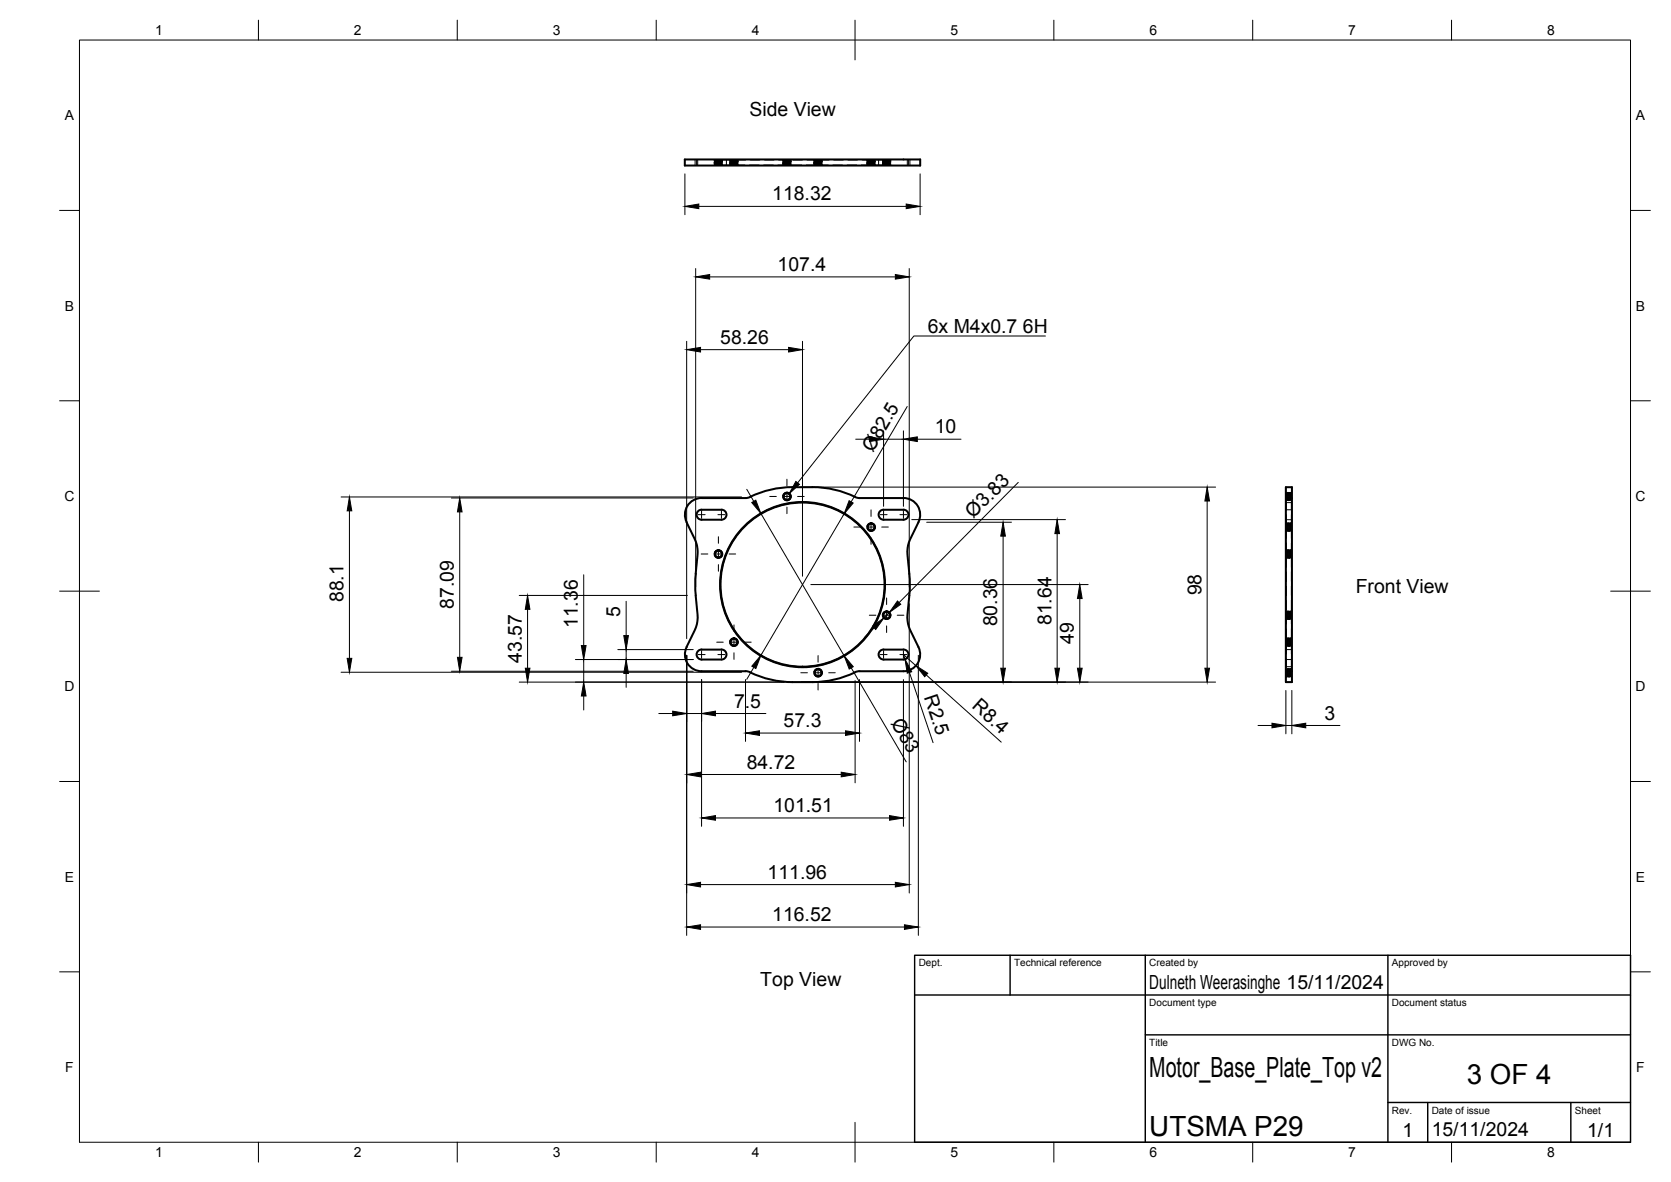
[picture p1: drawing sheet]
<svg xmlns="http://www.w3.org/2000/svg" width="420mm" height="297mm" viewBox="0 0 420 297" stroke-linecap="round" stroke-linejoin="round" font-family="sans-serif">
<!-- layer: Visible -->
<g fill="none" stroke="#000" stroke-width=".51">
<path d="M172.2 40.1h59.2v1.5h-59.2zM172.6 131.3l2.4 4.9 .4 2.4-.6 8.3 .6 9.1-.4 1.6-2.4 5M175.7 128.3l.7-.2h5a1.26 1.26 0 0 1 1.3 1.3 1.26 1.26 0 0 1-1.3 1.2h-5a1.26 1.26 0 0 1-1.2-.9 1.26 1.26 0 0 1 .5-1.4zM199.3 122.4h5M199.3 122.4a27.7 27.7 0 0 0-11.6 2.7l-11.3 .1a4.2 4.2 0 0 0-3.7 6M204.3 122.4a25.5 25.5 0 0 1 11.3 2.7h11.6a4.2 4.2 0 0 1 3.7 6.2l-2.3 4.9-.5 2.4 .7 8.3-.6 7.5v1.6l.4 1.6 2.3 5a4.2 4.2 0 0 1-3.7 6.1h-11.4l-.8 .2M221.2 128.6l.6-.4 .4-.1h5a1.26 1.26 0 0 1 1.2 1.2 1.26 1.26 0 0 1-1.2 1.3h-5a1.26 1.26 0 0 1-1.1-.7 1.26 1.26 0 0 1 .1-1.3zM323.3 122.4h1.5v49h-1.5zM323.3 125.2h1.5M172.7 162.6a4.2 4.2 0 0 0 3.7 6.1h11.3l.9 .2M175.4 163.7l1-.5h5a1.26 1.26 0 0 1 1.3 1.3 1.26 1.26 0 0 1-1.3 1.2h-5a1.26 1.26 0 0 1-1.1-.6 1.26 1.26 0 0 1 .1-1.4zM188.6 168.9a24.5 24.5 0 0 0 10.7 2.5h5a24.5 24.5 0 0 0 10.7-2.5"/>
<path d="M221.4 163.5l.8-.3h5a1.26 1.26 0 0 1 1.2 1.3 1.26 1.26 0 0 1-1.2 1.2h-5a1.26 1.26 0 0 1-1.2-.8 1.26 1.26 0 0 1 .4-1.4zM323.3 168.7h1.5"/>
<circle cx="180.6" cy="139.2" r=".96"/>
<circle cx="180.6" cy="139.2" r=".84"/>
<circle cx="197.9" cy="124.8" r=".96"/>
<circle cx="197.9" cy="124.8" r=".84"/>
<circle cx="219" cy="132.5" r=".96"/>
<circle cx="219" cy="132.5" r=".84"/>
<circle cx="201.8" cy="146.9" r="20.6"/>
<circle cx="201.8" cy="146.9" r="20.7"/>
<circle cx="222.9" cy="154.6" r=".96"/>
<circle cx="222.9" cy="154.6" r=".84"/>
<circle cx="184.5" cy="161.4" r=".96"/>
<circle cx="184.5" cy="161.4" r=".84"/>
<circle cx="205.7" cy="169.1" r=".96"/>
<circle cx="205.7" cy="169.1" r=".84"/>
</g>
<!-- layer: Hidden -->
<g fill="none" stroke="#000" stroke-width=".25">
<path d="M174.8 40.1v1.5M175.2 40.1v1.5M175.4 40.1v1.5M179.6 40.4h.1M179.6 40.4l.2 .2-.2 .2 .2 .1M179.6 41.1h.1M179.6 41.1l.2 .2M179.7 40.1l.1 .1M179.8 40.2h.6M179.8 40.9l-.2 .2M179.8 40.2l-.2 .2M179.8 41.5l-.1 .1"/>
<path d="M179.9 40.5l1.6 .2-.7 .1M179.9 40.4h-.3l2.1 .2-2.1-.2h.4M179.9 40.2l1.6 .2h-.5M180 40.9l1.5 .2h-1.9l1.4-.1M180.2 41.3l1.3 .1-.3 .1M180.4 40.2h.7M180.4 40.2l-.6 .1 1 .1M180.4 40.7l-.8 .1 1.5 .1M180.5 40.7l-.9 .1 1.5 .1M180.8 40.9l-1 .1 1.4 .1M181 40.5l-1.2 .1 1.2 .2M181 40.1l.1 .1"/>
<path d="M181.1 41l-1.5 .1 .9 .1-.6 .2 1.3 .1M181.1 41.5h2.4M181.1 40.2h2.6M181.1 40.2l-.1 1.4M181.4 40.2l.3 .1h-.6M181.5 41.3l-1.9 .2 .2-.2M181.6 40.1l-.1 .1M181.6 41.3l-2 .2h1.5M181.6 40.2l-.5 .1M181.7 40.2h.1M181.7 40.3l-.2 .1 .2 .2-.2 .2 .2 .1M181.7 40.9h.1"/>
<path d="M181.7 41.3h.1M181.7 41l-.2 .1 .2 .2M181.7 41.3l-.2 .1 .1 .2M182.6 40.1v1.5M183.5 40.4h.1M183.5 40.4l.2 .1-.2 .3 .2 .1M183.5 41.1h.1M183.5 41.1l.2 .2M183.6 40.1l.1 .1M183.7 40.2h.6M183.7 41.3l-.2 .2M183.7 40.9l-.2 .2"/>
<path d="M183.7 40.2l-.2 .2M183.7 41.5l-.1 .1M183.8 40.5l1.6 .2-.7 .1M183.8 40.2l1.6 .2h-.4M183.8 40.4h-.3l2 .2M183.9 40.9l1.5 .2h-1.9l1.4-.1M183.9 40.4h-.4l2 .2M184.1 41.3l1.3 .2M184.3 40.2h1.2M184.3 40.2l-.6 .1 1 .1M184.3 40.7l-.8 .1 1.5 .1M184.4 40.7l-.9 .1 1.5 .1"/>
<path d="M184.5 41.3h-.8l1.4 .2h-1.5l1.9-.2M184.7 40.9l-1 .1 1.4 .1M184.9 40.5l-1.2 .1 1.2 .2M185 41l-1.5 .1 .9 .1M185.3 40.2h.3l-.5 .1M185.4 41.5h1.9M185.4 41.5l.1 .1M185.5 41.3l-2 .2M185.5 40.1l-.1 .1M185.5 40.2l-.5 .1M185.5 40.2h2M185.5 40.2h.1"/>
<path d="M185.6 40.3l-.2 .1 .2 .2M185.6 40.9h.1M185.6 41.3h.1M185.6 40.6l-.2 .1 .2 .2M185.6 41l-.2 .1 .2 .2M185.6 41.3l-.2 .2M188.5 41.5h2.4M188.7 40.2h2.3M192 41.5h2.4M192.2 40.2h2.4M195.6 41.5h2.4M195.8 40.2h2.4"/>
<path d="M196.8 40.4h.1M196.8 40.4l.2 .1-.2 .3 .2 .1M196.8 41.1h.1M196.8 41.1l.2 .2M196.9 40.1l.1 .2-.2 .1M197 41.3l-.2 .2M197 40.9l-.2 .2M197 41.5l-.1 .1M197.1 40.5l1.6 .2-.6 .1M197.1 40.2l1.6 .2h-.4M197.1 40.4h-.3l2.1 .2M197.2 40.9l1.5 .2h-1.9l1.4-.1"/>
<path d="M197.2 40.4h-.4l2.1 .2M197.7 40.2l-.7 .1 1 .1M197.7 40.7l-.9 .1 1.6 .1M197.8 40.7l-1 .1 1.5 .1M197.8 41.3h-.8l1.7 .1-1.3-.1M198 40.9l-1 .1 1.4 .1M198.2 40.5l-1.2 .1 1.2 .2M198.3 41l-1.5 .1 .9 .1M198.6 40.2h.3l-.5 .1M198.8 41.3l-1.9 .2M198.8 40.1l-.1 .1M198.9 41.3l-2 .2"/>
<path d="M198.9 40.2l-.6 .1M198.9 40.2h.1M198.9 40.3l-.2 .2 .2 .1M198.9 40.9h.1M198.9 41.3h.1M198.9 40.6l-.2 .2 .2 .1M198.9 41l-.2 .2 .2 .1M198.9 41.3l-.2 .1 .1 .2M199.2 41.5h2.4M199.4 40.2h2.4M202.8 41.5h1.9M202.9 40.2h2"/>
<path d="M204.7 40.4h.1M204.7 40.4l.2 .2-.2 .2 .2 .1M204.7 41.1h.1M204.7 41.1l.2 .2M204.7 40.1l.2 .1M204.9 40.2h.6M204.9 40.9l-.2 .2M204.9 40.2l-.2 .2M204.9 41.5l-.2 .1M204.9 41.3l-.2 .2M204.9 40.5l1.6 .2-.6 .1M204.9 40.4h-.2l2 .2"/>
<path d="M204.9 40.2l1.6 .2h-.4M205 40.4h-.3l2 .2M205 40.9l1.5 .2h-1.8l1.4-.1M205.2 41.3l1.3 .2M205.5 40.2h1.2M205.5 40.2l-.6 .1 .9 .1M205.5 40.7l-.8 .1 1.5 .1M205.6 40.7l-.9 .1 1.4 .1M205.6 41.3h-.7l1.3 .2h-1.5M205.8 40.9l-.9 .1 1.3 .1M206 40.5l-1.1 .1 1.1 .2M206.1 41l-1.4 .1 .9 .1"/>
<path d="M206.5 40.2l.2 .1h-.5M206.5 41.5h1.8M206.5 41.5l.2 .1M206.6 41.3l-1.9 .2M206.7 40.1l-.2 .1M206.7 41.3l-2 .2M206.7 40.2l-.6 .1M206.7 40.2h1.7M206.7 40.2h.1M206.7 40.3l-.2 .1 .2 .2M206.7 40.9h.1M206.7 41.3h.1"/>
<path d="M206.7 40.6l-.2 .1 .2 .2M206.7 41l-.2 .1 .2 .2M206.7 41.3l-.2 .2M209.4 41.5h2.4M209.6 40.2h2.4M213 41.5h2.4M213.2 40.2h2.4M216.6 41.5h2.4M216.8 40.2h2.4M218 40.4h.1M218 40.4l.2 .1-.2 .3 .2 .1M218 41.1h.1"/>
<path d="M218 41.1l.2 .2M218.1 40.1l.1 .2-.2 .1M218.2 41.3l-.2 .2M218.2 40.9l-.2 .2M218.2 41.5l-.1 .1M218.2 40.5l1.7 .2-.7 .1M218.3 40.4h-.3l2 .2-2-.2h.4M218.3 40.2l1.6 .2h-.5M218.4 40.9l1.5 .1-.9 .2M218.8 40.2l-.6 .1 1 .1M218.8 40.7l-.8 .1 1.5 .1M218.9 40.7l-.9 .1 1.5 .1"/>
<path d="M218.9 41.3h-.7l1.7 .1-1.3-.1M219.2 40.9l-1 .1 1.4 .1M219.4 40.5l-1.2 .1 1.2 .2M219.4 41l-1.4 .1 1 .1M219.5 41l-1.5 .1 .9 .1M219.8 40.2h.2l-.5 .1M219.9 41.3l-1.9 .2 2-.2M220 40.1l-.1 .1M220 40.2l-.5 .1M220 40.3l-.1 .1 .1 .2-.1 .2 .1 .1M220 40.9h.1M220 41.3h.1"/>
<path d="M220 41l-.1 .1 .1 .2M220 41.3l-.1 .1 .1 .2M220.2 41.5h1.7M220.4 40.2h1.7M220.9 40.1v1.5M221.9 40.4h.1M221.9 40.4l.2 .1-.2 .3 .2 .1M221.9 41.1h.1M221.9 41.1l.2 .2M222 40.1l.1 .1M222.1 40.2h.6M222.1 41.3l-.2 .2"/>
<path d="M222.1 40.9l-.2 .2M222.1 40.2l-.2 .2M222.1 41.5l-.1 .1M222.1 40.5l1.7 .2-.7 .1M222.2 40.2l1.6 .2h-.5M222.2 40.4h-.3l2.1 .2-2.1-.2h.4M222.2 40.9l1.6 .2h-1.9l1.4-.1M222.5 41.3l1.3 .2M222.5 40.1l-.1 .1 .1 1.4M222.7 40.2h1.2M222.7 40.2l-.6 .1 1 .1M222.7 40.7l-.8 .1 1.5 .1"/>
<path d="M222.8 40.7l-.9 .1 1.5 .1M222.9 41.3h-.8l1.4 .2h-1.6l2-.2M223.1 40.9l-1 .1 1.4 .1M223.3 40.5l-1.2 .1 1.2 .2M223.4 41l-1.5 .1 .9 .1M223.7 40.2h.3l-.5 .1M223.8 41.5l.1 .1M223.9 41.3l-2 .2M223.9 40.1l-.1 .1M223.9 40.2l-.5 .1M223.9 40.2h.1M224 40.3l-.2 .2 .2 .1-.2 .1 .2 .2"/>
<path d="M224 40.9h.1M224 41.3h.1M224 41l-.2 .2 .2 .1M224 41.3l-.2 .2M228.1 40.1v1.5M228.4 40.1v1.5M228.8 40.1v1.5M179.6 139.5l.3 .4 .5 .2 .8-.2M179.9 138.9l.3-.5 .5-.1a.92 .92 0 0 1 1 .8l-.2 .6-.3 .3h-.8M181.2 138.6l-.4-.2h-.5l-.7 .6M181.4 138.6a1.02 1.02 0 0 0-1.1-.4 1.02 1.02 0 0 0-.7 .9M181.6 139.1a1.01 1.01 0 0 1-.4 1 1.01 1.01 0 0 1-1.1 0"/>
<path d="M196.9 125l.7 .7 .8-.3M197.1 124.4l.3-.4 .6-.2a.88 .88 0 0 1 .9 1l-.4 .7-.8 .1M198.4 124.1l-.4-.2h-.5l-.6 .6M198.6 124.1a1.03 1.03 0 0 0-1-.3 1.03 1.03 0 0 0-.8 .8M198.9 124.6a1.02 1.02 0 0 1-.4 1 1.02 1.02 0 0 1-1.1 .1M218 132.7l.7 .6 .4 .1 .5-.3M218.3 132.1l.3-.4 .5-.2a.89 .89 0 0 1 .9 1l-.4 .7-.8 .1M219.6 131.8l-.5-.2h-.4l-.7 .6M219.8 131.8a1.02 1.02 0 0 0-1.1-.3 1.02 1.02 0 0 0-.7 .8M220 132.3a1.03 1.03 0 0 1-.4 1 1.03 1.03 0 0 1-1.1 .1M323.3 126.2l1.4 .1M323.3 130.6h1.5"/>
<path d="M323.3 128.1h1.5M323.4 125v-.5l.2 1.3v-.7M323.4 124.1l.1-.2 .2 1.6M323.4 125l.1 .8M323.4 139.5v-.5l.2 1.3v-.7M323.4 138.3v.7M323.4 138.6l.1-.2 .2 1.6M323.4 139.5v.6M323.4 132.2l.2 1.3v-.7M323.4 131.8l.1-.2 .2 1.6M323.4 126.3v1.9M323.4 129.3v2.4"/>
<path d="M323.4 132.9v2.4M323.4 136.5v1.8M323.4 138.3l.1 .1M323.4 131.6h.1M323.4 133.4l.1 .1M323.4 133.3l-.1 .1M323.4 125.6l-.1 .1M323.5 123.9l-.1 .6M323.5 125.8h.1M323.5 133.5h.1M323.6 125.8l.1-.2 .2 .2 .2-.2 .1 .2M323.6 133.5l.1-.2 .2 .2 .2-.2 .1 .2"/>
<path d="M323.6 124.6l-.1 1.2-.1-.8M323.6 124.1v-.2l-.2 1.5M323.6 139.1l-.1 1.2-.1-.8M323.6 138.5v-.1l-.2 1.5M323.6 132.3l-.1 1.2-.1-.8M323.6 131.7l-.2 1.4M323.7 123.9v-.2l.2 2.1v-.1M323.7 138.4v-.2l.2 2.1v-.2M323.7 131.6v-.1l.2 2v-.1M323.7 123.7h.1M323.7 123.7l-.1 .2-.3-.1M323.7 138.2h.1"/>
<path d="M323.7 138.2l-.1 .2-.3-.1M323.7 131.4h.1M323.7 131.5l-.1 .1-.3-.1M323.7 124.1l.2 1.7 .1-.7M323.7 138.5l.2 1.8 .1-.7M323.7 131.8l.2 1.7 .1-.7M323.7 123.7l.1 .2 .3-.2 .1 .2M323.7 138.2l.2 .2 .2-.2 .1 .2M323.7 131.5l.2 .1 .2-.2 .1 .2M323.8 124.3v-.4l.2 1.7 .1-.3M323.8 138.8v-.4l.2 1.7 .1-.4M323.8 132v-.4l.2 1.7 .1-.3"/>
<path d="M324 124.3l-.1-.4-.1 1.7-.1-.3M324 138.7l-.1-.3-.1 1.7-.1-.4M324 132l-.1-.4-.1 1.7-.1-.4M324 124l.1-.3 .2 2M324 124.5l.1-.8 .1 1.7M324 138.4l.1-.2 .2 2M324 138.9l.1-.7 .1 1.6M324 131.6l.1-.1 .2 1.9M324 132.2l.1-.8 .1 1.7M324.2 124.1v-.2l.2 1.7v-.5M324.2 138.6v-.2l.2 1.7v-.6M324.2 131.8v-.2l.2 1.7v-.5"/>
<path d="M324.2 125.8h.1M324.2 133.5h.1M324.3 125.8l.1-.2 .2 .2M324.3 133.5l.1-.2 .2 .2M324.3 124.5l.1-.8 .1 1.7M324.3 139l.1-.8 .1 1.6M324.4 124.5l-.1-.6-.2 1.7v-.1M324.4 138.9l-.1-.5-.2 1.7v-.2M324.4 123.7h.1M324.4 123.7l-.2 .2M324.4 138.2h.1M324.4 138.2l-.2 .2"/>
<path d="M324.4 131.4h.1M324.4 131.5l-.2 .1M324.4 123.7l.1 .2M324.4 138.2l.1 .2M324.4 131.5l.3 .1M324.5 124.8l-.1-1.1-.1 1.3M324.5 139.3l-.1-1.1-.1 1.3M324.5 133l-.1-1.6-.3 1.9v-.1M324.5 132.5l-.1-1-.1 1.2M324.5 138.4h.2M324.5 123.9h.2M324.6 124l.1 1.6"/>
<path d="M324.6 138.4l.1 1.6M324.6 131.7l.2 1.7M324.6 133.5h.1M324.6 123.9l.1-.1v.6M324.7 125.6l-.1 .2M324.7 124.1v1M324.7 124.6v1M324.7 124.4l-.1-.5-.1 1.6M324.7 138.3v.6M324.7 138.6v.9M324.7 139.1v.9M324.7 138.9l-.1-.5-.1 1.6"/>
<path d="M324.7 131.8v1M324.7 132.3v1M324.7 132.1l-.1-.5-.1 1.6M324.7 138.9v1.1M324.7 124.4v1.2M324.7 136.5v1.8M324.7 132.9v2.4M324.7 129.3v2.4M324.7 126.3v1.8M324.7 138.3l-.1 .1M324.7 133.3l-.1 .2M324.7 131.5l-.1 .1"/>
<path d="M324.7 125.6l.1 .1M324.8 131.5l-.1 .1M324.8 138.3l-.1 .1M324.8 123.8l-.1 .1M324.8 126.2l-.1 .1M221.9 154.9l.7 .6h.5l.4-.3M222.2 154.3l.3-.5 .5-.1a.88 .88 0 0 1 .9 1.2l-.5 .5h-.7M223.5 154l-.8-.3-.8 .7M223.7 154a1.02 1.02 0 0 0-1.1-.4 1.02 1.02 0 0 0-.7 .9M223.9 154.4a1.03 1.03 0 0 1-.4 1.1 1.03 1.03 0 0 1-1.1 0M323.4 154.4l.2 1.2v-.7M323.4 154l.1-.2 .2 1.5"/>
<path d="M323.4 140.1v2.5M323.4 143.8v2.3M323.4 147.3v2.4M323.4 150.9v2.4M323.4 154.5v2.4M323.4 158v2.5M323.4 140.1l.1 .2M323.4 153.7l.1 .1M323.4 155.5l.1 .1M323.4 155.5l-.1 .1M323.4 140.1l-.1 .1M323.5 140.3h.1"/>
<path d="M323.5 155.6h.1M323.6 140.3l.1-.2 .2 .2 .2-.2 .1 .2M323.6 155.6l.2-.2 .1 .2 .1-.2 .2 .2M323.6 154.4l-.1 1.2-.1-.7M323.6 153.9v-.1l-.2 1.4M323.7 153.8v-.2l.2 2v-.1M323.7 153.6h.1M323.7 153.6l-.1 .2-.3-.1M323.7 153.9l.2 1.7 .1-.6M323.7 153.6l.1 .2 .3-.2 .1 .2M323.8 154.2v-.4l.2 1.7 .1-.4M324 154.1l-.1-.3-.1 1.7-.1-.4"/>
<path d="M324 153.8l.1-.2 .2 1.9M324 154.3l.1-.7 .1 1.6M324.2 154v-.2l.2 1.7v-.6M324.2 140.3h.1M324.2 155.6h.1M324.3 140.3l.1-.2 .2 .2M324.3 155.6l.1-.2 .2 .2M324.3 154.4l.1-.8 .1 1.6M324.4 154.3l-.1-.5-.2 1.7v-.2M324.4 153.6h.1M324.4 153.6l-.2 .2M324.4 153.6l.3 .2"/>
<path d="M324.5 154.7l-.1-1.1-.1 1.3M324.6 153.8l.1 1.6M324.7 155.4v-1v2.4M324.7 140v.1M324.7 154v.9M324.7 154.3l-.1-.5-.1 1.6M324.7 158v2.4M324.7 150.9v2.3M324.7 147.3v2.4M324.7 143.7v2.4M324.7 140.1v2.4M324.7 140.1l-.1 .2"/>
<path d="M324.7 153.7l-.1 .1M324.7 140.1l.1 .1M324.8 155.6l-.1-.1-.1 .1M324.8 153.7l-.1 .1M183.6 161.7l.6 .5 .4 .1 .5-.3M183.8 161l.3-.4 .5-.2a.88 .88 0 0 1 .9 1.1l-.5 .7h-.7M185.1 160.7l-.5-.2h-.5l-.5 .6M185.3 160.7a1.04 1.04 0 0 0-1.1-.3 1.04 1.04 0 0 0-.7 .9M185.5 161.2a1.03 1.03 0 0 1-.4 1 1.03 1.03 0 0 1-1.1 .1M204.7 169.3l.7 .7h.4l.4-.3M204.9 168.7l.4-.5 .5-.1a.87 .87 0 0 1 .9 1.2l-.5 .5-.7 .1M206.2 168.4l-.8-.2-.5 .3-.2 .3"/>
<path d="M206.5 168.4a1.01 1.01 0 0 0-1.1-.3 1.01 1.01 0 0 0-.7 .8M206.7 168.9a1.01 1.01 0 0 1-.4 1 1.01 1.01 0 0 1-1.1 .1M323.3 165.7h1.5M323.3 163.2h1.5M323.4 161.7v-.6l.2 1.3v-.7M323.4 160.5v.6M323.4 160.7l.1-.1 .2 1.5M323.4 161.7v.6M323.4 169.3v-.5l.2 1.3v-.7M323.4 168.4l.1-.2 .2 1.6M323.4 169.3l.1 .8M323.4 162.3v2"/>
<path d="M323.4 165.5v2M323.4 160.5l.1 .1M323.4 162.3l.2 .1 .2-.2 .1 .2M323.4 169.9l-.1 .1M323.4 162.2l-.1 .1M323.4 167.5l-.1 .2M323.4 167.5h1.3M323.5 168.2l-.1 .6M323.5 162.4h.1M323.5 170.1h.1M323.6 170.1l.1-.2 .2 .2 .2-.2 .1 .2M323.6 161.2l-.1 1.2-.1-.7"/>
<path d="M323.6 160.7l-.2 1.3M323.6 168.9l-.1 1.2-.1-.8M323.6 168.4v-.2l-.2 1.5M323.7 160.5v-.1l.2 2v-.1M323.7 168.2v-.2l.2 2.1v-.1M323.7 160.3h.1M323.7 160.4l-.1 .2-.3-.2M323.7 168h.1M323.7 168l-.1 .2-.3-.1M323.7 160.7l.2 1.7 .1-.7M323.7 168.4l.2 1.7 .1-.7M323.7 160.4l.2 .2 .2-.3 .1 .3"/>
<path d="M323.7 168l.1 .2 .3-.2 .1 .2M323.8 160.9v-.3l.2 1.6 .1-.3M323.8 168.6v-.4l.2 1.7 .1-.3M323.9 162.4h.1M323.9 162.4l.1-.2 .2 .2M324 160.9l-.1-.3-.1 1.6-.1-.4M324 168.6l-.1-.4-.1 1.7-.1-.3M324 160.6l.1-.2 .2 1.9M324 161.1l.1-.8 .1 1.7M324 168.3l.1-.3 .2 2M324 168.8l.1-.8 .1 1.7M324.2 160.7v-.1l.2 1.6v-.5"/>
<path d="M324.2 168.4v-.2l.2 1.7v-.5M324.2 162.4h.1M324.2 170.1h.1M324.3 162.4l.1-.2 .2 .2M324.3 170.1l.1-.2 .2 .2M324.4 160.3h.1M324.4 160.4l-.2 .2M324.4 168h.1M324.4 168l-.2 .2M324.4 160.4l.3 .2M324.4 168l.3 .2M324.5 162l-.1-1.7-.3 1.9v-.1"/>
<path d="M324.5 161.4l-.1-1-.1 1.2M324.5 169.7l-.1-1.7-.3 1.9v-.1M324.5 169.1l-.1-1.1-.1 1.3M324.6 160.6l.1 1.6M324.6 168.3l.1 1.6M324.6 162.4h.1M324.6 168.2l.1-.1v.6M324.7 160.4v.6M324.7 162.2h.1M324.7 160.7v1M324.7 161.2v1M324.7 161l-.1-.4-.1 1.5"/>
<path d="M324.7 169.9h.1M324.7 168.4v1M324.7 168.9v1M324.7 168.7l-.1-.5-.1 1.6M324.7 168.7v1.2M324.7 161v1.2M324.7 165.5v2M324.7 162.2v2.1M324.7 169.9l-.1 .2M324.7 162.2l-.1 .2M324.7 160.4l-.1 .2M324.7 169.9l.1 .1"/>
<path d="M324.7 162.2l.1 .1M324.7 167.5l.1 .2M324.8 168.1l-.1 .1M324.8 160.4l-.1 .2"/>
</g>
<!-- layer: BORDER -->
<g fill="none" stroke="#000" stroke-width=".25">
<path d="M20 10.1h390v276.9h-390zM65 5.1v5M115 5.1v5M165 5.1v5M215 5.1v10M265 5.1v5M315 5.1v5M365 5.1v5M15 52.9h5M410 52.9h5M15 100.7h5M410 100.7h5"/>
<path d="M15 148.6h10M405 148.6h10M15 196.4h5M410 196.4h5M15 244.2h5M410 244.2h5M65 287v5M115 287v5M165 287v5M215 282.1v9.9M265 287v5M315 287v5"/>
<path d="M365 287v5"/>
</g>
<!-- layer: TITLEBLOCK -->
<path d="M230 240.1h180v46.9h-180zM230 250h180M254 240.1v9.9M288 240.1v46.9M349 240.1v46.9M288 260.1h122M349 277.1h61M359 277.1v9.9M395 277.1v9.9" fill="none" stroke="#000" stroke-width=".36"/>
<!-- layer: FD_Dimensions -->
<g fill="none" stroke="#000" stroke-width=".25">
<path d="M172.2 43.7v10.3M175.7 51.9h52.2M231.4 43.7v10.3M174.9 67.5v80M178.4 69.6h46.7M228.6 67.5v80M172.7 85.8v74.7M176.1 87.9h22.2M201.8 85.8v59M215.2 110.4h3.5M222.2 108.3v18.9M222.2 110.4h5"/>
<path d="M227.2 108.3v18.9M228.1 102.2l-14.1 23.9M230.7 110.4h10.9M85.8 124.9h100.7M87.9 128.4v37M113.5 125.1h60.8M115.6 128.6v36.6M187.8 123l1.7 3M191.3 129l21 35.8M201.4 122.4h104.2M212.2 129.1l-20.9 35.6M229.3 130.6h38.6"/>
<path d="M233 131.2h21.3M252.2 134.7v33.2M256 121.2l-29.9 30.3M265.8 134.1v33.8M303.5 125.9v42M130.6 149.6h42.2M132.7 153.1v14.8M146.8 144.4v17.8M157.4 151.1v8.6M203.9 146.9h69.7M219.8 157.8l-2.5 2.5M223.6 153.9l-1.4 1.4"/>
<path d="M228.6 151.7v72.7M271.5 150.4v17.5M85.8 168.9h100.7M113.5 168.7h60.8M130.6 171.4h66.6M144.7 165.7h29.6M146.8 165.7v5.7M146.8 174.9v3.5M155.3 163.2h19M157.4 163.2v2.5M157.4 169.2v3.5M165.7 179.3h3.4"/>
<path d="M172.7 164.7v70.4M172.7 179.3h3.7M176.4 170.8v36.9M179.9 179.3h12.7M187.5 170.8v15.5M189.5 167.7l-1.7 3M201.4 171.4h104.2M214 167.8l13.9 23.7M215 171v25.7M216.1 170.8v15.5M227.2 170.8v36.9M227.6 165.7l-.4-1.2 3.1 2.8"/>
<path d="M228.7 169l5.9 17.6M230.9 164.7v70.4M232.9 169.6l18.9 16.9M323.3 173.5v10.9M324.8 173.5v10.9M176.1 194.6h35.4M191 184.2h21.6M316.3 182.3h3.5M323.3 182.3h1.5M328.3 182.3h8.6M179.9 205.6h43.8M176.1 233h51.3"/>
<path d="M176.1 222.3h49"/>
</g>
<g fill="#000" stroke="#000" stroke-width=".25">
<path d="M172.2 51.9l3.5-.6v1.1zM227.9 51.3l3.5 .6-3.5 .5zM174.9 69.6l3.5-.6v1.2zM225.1 69l3.5 .6-3.5 .6zM172.7 87.9l3.4-.6v1.2zM198.3 87.3l3.5 .6-3.5 .6zM218.7 109.8l3.5 .6-3.5 .6zM227.2 110.4l3.5-.6v1.2zM87.9 124.9l.6 3.5h-1.2zM115.6 125.1l.6 3.5h-1.2zM189 126.3l1-.6 1.3 3.3zM213.5 125.8l1 .6-2.3 2.7z"/>
<path d="M252.2 131.2l.6 3.5h-1.2zM265.8 130.6l.6 3.5h-1.2zM303.5 122.4l.6 3.5h-1.1zM132.7 149.6l.5 3.5h-1.1zM156.8 159.7h1.2l-.6 3.5zM219.4 157.4l2.8-2.1-2 2.9zM225.7 151l.8 .9-2.9 2zM271.5 146.9l.6 3.5h-1.2zM87.3 165.4h1.2l-.6 3.5zM115 165.2h1.2l-.6 3.5zM132.1 167.9h1.1l-.5 3.5zM146.8 171.4l.6 3.5h-1.2z"/>
<path d="M146.2 162.2h1.2l-.6 3.5zM157.4 165.7l.6 3.5h-1.2zM169.1 178.7l3.6 .6-3.6 .6zM176.4 179.3l3.5-.6v1.2zM191.3 164.7l-1.2 3.3-1.1-.6zM212.3 164.8l2.2 2.7-1 .6zM227.6 165.7l1.6 3.1-1.1 .4zM230.3 167.3l3 1.9-.8 .9zM251.6 167.9h1.2l-.6 3.5zM265.2 167.9h1.2l-.6 3.5zM270.9 167.9h1.2l-.6 3.5zM303 167.9h1.1l-.6 3.5z"/>
<path d="M172.7 194.6l3.4-.5v1.1zM187.5 184.2l3.5-.6v1.2zM211.5 194.1l3.5 .5-3.5 .6zM212.6 183.6l3.5 .6-3.5 .6zM319.8 181.7l3.5 .6-3.5 .6zM324.8 182.3l3.5-.6v1.2zM176.4 205.6l3.5-.6v1.1zM223.7 205l3.5 .6-3.5 .5zM172.7 233l3.4-.6v1.2zM172.7 222.3l3.4-.6v1.2zM225.1 221.7l3.5 .6-3.5 .6zM227.4 232.4l3.5 .6-3.5 .6z"/>
</g>
<!-- layer: Hole Notes -->
<path d="M200.1 121l.9 .7-2.6 2.4z" fill="#000" stroke="#000" stroke-width=".25"/>
<path d="M262.9 84.4h-33.1l-29.2 37" fill="none" stroke="#000" stroke-width=".25"/>
<!-- layer: Smart Centers -->
<g fill="none" stroke="#000" stroke-width=".25">
<path d="M175.5 129.3h1.8M176.3 139.2h1.7M176.4 128.4v1.8M179.7 139.2h1.8M180.5 129.3h1.8M180.6 134.9v1.6M180.6 138.3v1.8M181.4 128.4v1.8M183.3 139.2h1.7M193.5 124.8h1.7M197 124.8h1.8M197.9 120.4v1.7"/>
<path d="M197.9 123.9v1.8M197.9 127.4v1.7M200.6 124.8h1.6M214.7 132.4h1.6M218.1 132.4h1.8M219 128.1v1.7M219 131.6v1.7M219 135.1v1.7M221.3 129.3h1.8M221.7 132.4h1.7M222.2 128.4v1.8M226.3 129.3h1.7"/>
<path d="M227.2 128.4v1.8M180.6 141.9v1.7M184.6 157v1.7M218.6 154.6h1.6M222 154.6h1.8M222.9 150.3v1.6M222.9 153.7v1.8M222.9 157.3v1.6M225.6 154.6h1.7M175.5 164.5h1.8M176.4 163.6v1.8M180.2 161.4h1.7"/>
<path d="M180.5 164.5h1.8M181.4 163.6v1.8M183.6 161.4h1.8M184.6 160.5v1.8M184.6 164v1.7M187.2 161.4h1.7M201.4 169.1h1.6M204.8 169.1h1.8M205.7 164.7v1.7M205.7 168.2v1.8M205.7 171.8v1.6M208.4 169.1h1.6"/>
<path d="M221.3 164.5h1.8M222.2 163.6v1.8M226.3 164.5h1.7M227.2 163.6v1.8"/>
</g>
<g font-size="7">
<text x="289" y="270.6">Motor_Base_Plate_Top v2</text>
<text x="368.8" y="272.3">3 OF 4</text>
<text x="289" y="285.5">UTSMA P29</text>
</g>
<g font-size="4.9">
<text x="188.4" y="29">Side View</text>
<text x="194.2" y="50.4">118.32</text>
<text x="195.5" y="68.1">107.4</text>
<text x="233.3" y="83.7">6x M4x0.7</text>
<text x="257.2" y="83.7">6H</text>
<text x="181.1" y="86.4">58.26</text>
<text x="219.4" y="113.9" transform="rotate(-60 219.4 113.9)">Ø82.5</text>
<text x="235" y="108.9">10</text>
<text x="244.7" y="130.4" transform="rotate(-45 244.7 130.4)">Ø3.83</text>
<text x="302.1" y="149.6" transform="rotate(-90 302.1 149.6)">98</text>
<text x="340.9" y="148.9">Front View</text>
<text x="86.4" y="151.3" transform="rotate(-90 86.4 151.3)">88.1</text>
<text x="114.1" y="153" transform="rotate(-90 114.1 153)">87.09</text>
<text x="156" y="155" transform="rotate(-90 156 155)">5</text>
<text x="145.3" y="157.9" transform="rotate(-90 145.3 157.9)">11.36</text>
<text x="250.8" y="157.4" transform="rotate(-90 250.8 157.4)">80.36</text>
<text x="264.4" y="157.1" transform="rotate(-90 264.4 157.1)">81.64</text>
<text x="270" y="161.8" transform="rotate(-90 270 161.8)">49</text>
<text x="131.2" y="166.6" transform="rotate(-90 131.2 166.6)">43.57</text>
<text x="184.6" y="177.8">7.5</text>
<text x="232.3" y="175.2" transform="rotate(71 232.3 175.2)">R2.5</text>
<text x="244.2" y="177.8" transform="rotate(42 244.2 177.8)">R8.4</text>
<text x="197" y="182.8">57.3</text>
<text x="223.9" y="181.7" transform="rotate(60 223.9 181.7)">Ø83</text>
<text x="333" y="180.9">3</text>
<text x="187.7" y="193.2">84.72</text>
<text x="194.5" y="204.1">101.51</text>
<text x="193" y="220.9">111.96</text>
<text x="194.2" y="231.5">116.52</text>
<text x="191.2" y="247.7">Top View</text>
<text x="289" y="248.5">Dulneth Weerasinghe 15/11/2024</text>
<text x="352.6" y="285.7">1</text>
<text x="360" y="285.5">15/11/2024</text>
<text x="399.1" y="285.7">1/1</text>
</g>
<g font-size="3.5">
<text x="39" y="8.8">1</text>
<text x="89" y="8.8">2</text>
<text x="139" y="8.8">3</text>
<text x="189" y="8.8">4</text>
<text x="239" y="8.8">5</text>
<text x="289" y="8.8">6</text>
<text x="339" y="8.8">7</text>
<text x="389" y="8.8">8</text>
<text x="16.3" y="30.2">A</text>
<text x="411.3" y="30.2">A</text>
<text x="16.3" y="78">B</text>
<text x="411.3" y="78">B</text>
<text x="16.2" y="125.9">C</text>
<text x="411.2" y="125.9">C</text>
<text x="16.2" y="173.7">D</text>
<text x="411.2" y="173.7">D</text>
<text x="16.3" y="221.6">E</text>
<text x="411.3" y="221.6">E</text>
<text x="16.4" y="269.4">F</text>
<text x="411.4" y="269.4">F</text>
<text x="39" y="290.8">1</text>
<text x="89" y="290.8">2</text>
<text x="139" y="290.8">3</text>
<text x="189" y="290.8">4</text>
<text x="239" y="290.8">5</text>
<text x="289" y="290.8">6</text>
<text x="339" y="290.8">7</text>
<text x="389" y="290.8">8</text>
</g>
<g font-size="2.5">
<text x="231" y="242.9">Dept.</text>
<text x="255" y="242.9">Technical reference</text>
<text x="289" y="242.9">Created by</text>
<text x="350" y="242.9">Approved by</text>
<text x="289" y="252.8">Document type</text>
<text x="350" y="252.8">Document status</text>
<text x="289" y="262.9">Title</text>
<text x="350" y="262.9">DWG No.</text>
<text x="350" y="279.9">Rev.</text>
<text x="360" y="279.9">Date of issue</text>
<text x="396" y="279.9">Sheet</text>
</g>
</svg>
